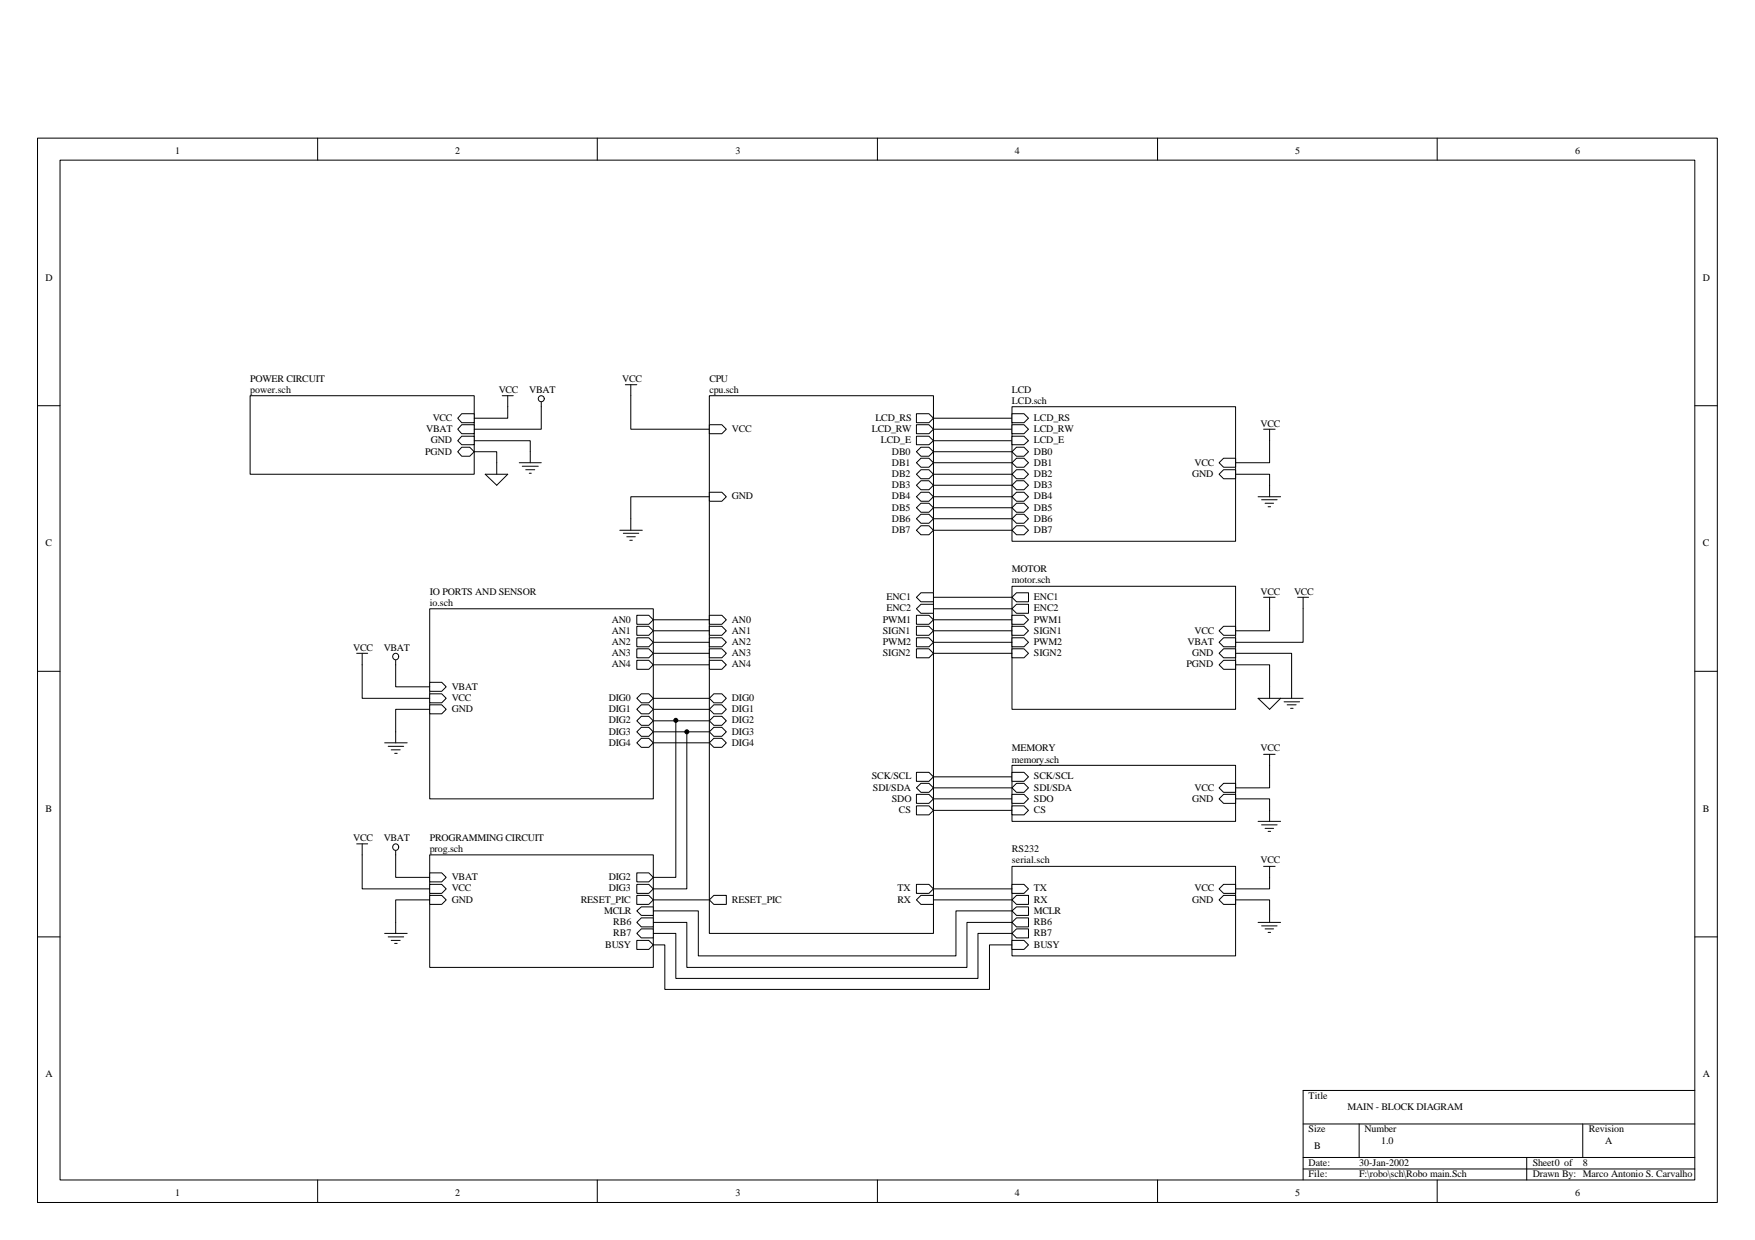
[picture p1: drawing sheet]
<svg xmlns="http://www.w3.org/2000/svg" width="297mm" height="210mm" viewBox="0 0 297 210" stroke-linecap="round" stroke-linejoin="round" font-family="sans-serif">
<g fill="none" stroke="#000" stroke-width=".17">
<path d="M6.3 23.4h284.4v180.2h-284.4zM10.2 27.1h276.7v172.6h-276.7zM53.8 23.4v3.7M101.1 23.4v3.7M148.5 23.4v3.7M195.9 23.4v3.7M243.2 23.4v3.7M6.3 68.7h3.9M286.9 68.7h3.8M6.3 113.6h3.9M286.9 113.6h3.8M6.3 158.6h3.9"/>
<path d="M286.9 158.6h3.8M53.8 199.7v3.9M101.1 199.7v3.9M148.5 199.7v3.9M195.9 199.7v3.9M220.6 190.3h66.3M220.6 195.9h66.3M220.6 197.9h66.3M230 190.3v5.6M243.2 199.7v3.9M258.4 195.9v3.8M267.9 190.3v5.6"/>
<path d="M286.9 184.6h-66.3v15.1"/>
</g>
<g fill="#fff" stroke="#000" stroke-width=".17">
<path d="M120.1 67h37.9v91h-37.9z"/>
<path d="M171.3 146.7h37.8v15.1h-37.8z"/>
</g>
<g fill="#fff" stroke="#000" stroke-width=".17">
<path d="M120.1 152.3l.7-.7h2.1v1.5h-2.1z" fill-rule="evenodd"/>
<path d="M120.1 106h2.1l.7 .8-.7 .7h-2.1z" fill-rule="evenodd"/>
<path d="M120.1 108h2.1l.7 .7-.7 .8h-2.1z" fill-rule="evenodd"/>
<path d="M120.1 109.8h2.1l.7 .8-.7 .8h-2.1z" fill-rule="evenodd"/>
<path d="M120.1 111.8h2.1l.7 .7-.7 .8h-2.1z" fill-rule="evenodd"/>
<path d="M120.1 104.2h2.1l.7 .7-.7 .8h-2.1z" fill-rule="evenodd"/>
<path d="M120.1 118.2l.7-.8h1.4l.7 .8-.7 .8h-1.4z" fill-rule="evenodd"/>
<path d="M155.1 70h2.1l.8 .8-.8 .8h-2.1z" fill-rule="evenodd"/>
<path d="M155.1 71.9h2.1l.8 .8-.8 .7h-2.1z" fill-rule="evenodd"/>
<path d="M155.1 73.8h2.1l.8 .8-.8 .7h-2.1z" fill-rule="evenodd"/>
<path d="M120.1 71.9h2.1l.7 .8-.7 .7h-2.1z" fill-rule="evenodd"/>
<path d="M120.1 83.3h2.1l.7 .8-.7 .8h-2.1z" fill-rule="evenodd"/>
<path d="M155.9 75.7h1.3l.8 .8-.8 .7h-1.3l-.8-.7z" fill-rule="evenodd"/>
<path d="M155.9 77.6h1.3l.8 .7-.8 .8h-1.3l-.8-.8z" fill-rule="evenodd"/>
<path d="M155.9 79.5h1.3l.8 .8-.8 .7h-1.3l-.8-.7z" fill-rule="evenodd"/>
<path d="M155.9 81.4h1.3l.8 .7-.8 .8h-1.3l-.8-.8z" fill-rule="evenodd"/>
<path d="M155.1 84.1l.8-.8h1.3l.8 .8-.8 .8h-1.3z" fill-rule="evenodd"/>
<path d="M155.9 85.2h1.3l.8 .8-.8 .7h-1.3l-.8-.7z" fill-rule="evenodd"/>
<path d="M155.9 87.1h1.3l.8 .7-.8 .8h-1.3l-.8-.8z" fill-rule="evenodd"/>
<path d="M155.9 89h1.3l.8 .8-.8 .7h-1.3l-.8-.7z" fill-rule="evenodd"/>
<path d="M120.1 120.1l.7-.8h1.4l.7 .8-.7 .7h-1.4z" fill-rule="evenodd"/>
<path d="M155.1 104.2h2.1l.8 .7-.8 .8h-2.1z" fill-rule="evenodd"/>
<path d="M155.1 106h2.1l.8 .8-.8 .7h-2.1z" fill-rule="evenodd"/>
<path d="M155.1 109.8h2.1l.8 .8-.8 .8h-2.1z" fill-rule="evenodd"/>
<path d="M155.1 108h2.1l.8 .7-.8 .8h-2.1z" fill-rule="evenodd"/>
<path d="M120.1 122l.7-.7h1.4l.7 .7-.7 .8h-1.4z" fill-rule="evenodd"/>
<path d="M155.1 103.1l.8-.8h2.1v1.5h-2.1z" fill-rule="evenodd"/>
<path d="M155.9 100.3h2.1v1.6h-2.1l-.8-.8z" fill-rule="evenodd"/>
<path d="M120.1 123.9l.7-.8h1.4l.7 .8-.7 .7h-1.4z" fill-rule="evenodd"/>
<path d="M155.1 149.7h2.1l.8 .8-.8 .7h-2.1z" fill-rule="evenodd"/>
<path d="M120.1 125.7l.7-.7h1.4l.7 .7-.7 .8h-1.4z" fill-rule="evenodd"/>
<path d="M155.1 152.3l.8-.7h2.1v1.5h-2.1z" fill-rule="evenodd"/>
<path d="M155.1 130.7h2.1l.8 .8-.8 .8h-2.1z" fill-rule="evenodd"/>
<path d="M155.1 133.4l.8-.8h1.3l.8 .8-.8 .7h-1.3z" fill-rule="evenodd"/>
<path d="M155.1 134.5h2.1l.8 .7-.8 .8h-2.1z" fill-rule="evenodd"/>
<path d="M155.1 136.4h2.1l.8 .8-.8 .7h-2.1z" fill-rule="evenodd"/>
<path d="M171.3 149.7h2l.8 .8-.8 .7h-2z" fill-rule="evenodd"/>
<path d="M171.3 152.3l.7-.7h2.1v1.5h-2.1z" fill-rule="evenodd"/>
<path d="M207.1 149.7h2v1.5h-2l-.8-.7z" fill-rule="evenodd"/>
<path d="M207.1 151.6h2v1.5h-2l-.8-.8z" fill-rule="evenodd"/>
<path d="M171.3 156.1l.7-.7h2.1v1.5h-2.1z" fill-rule="evenodd"/>
<path d="M171.3 158l.7-.8h2.1v1.6h-2.1z" fill-rule="evenodd"/>
<path d="M171.3 159.2h2l.8 .7-.8 .8h-2z" fill-rule="evenodd"/>
<path d="M171.3 154.2l.7-.7h2.1v1.5h-2.1z" fill-rule="evenodd"/>
</g>
<path d="M158 150.5h13.3M158 152.3h13.3" fill="none" stroke="#000" stroke-width=".17"/>
<path d="M171.3 99.2h37.8v20.9h-37.8z" fill="#fff" stroke="#000" stroke-width=".17"/>
<g fill="#fff" stroke="#000" stroke-width=".17">
<path d="M171.3 101.1l.7-.8h2.1v1.6h-2.1z" fill-rule="evenodd"/>
<path d="M171.3 103.1l.7-.8h2.1v1.5h-2.1z" fill-rule="evenodd"/>
<path d="M171.3 104.2h2l.8 .7-.8 .8h-2z" fill-rule="evenodd"/>
<path d="M171.3 106h2l.8 .8-.8 .7h-2z" fill-rule="evenodd"/>
<path d="M207.1 106h2v1.5h-2l-.8-.7z" fill-rule="evenodd"/>
<path d="M207.1 108h2v1.5h-2l-.8-.8z" fill-rule="evenodd"/>
<path d="M207.1 109.8h2v1.6h-2l-.8-.8z" fill-rule="evenodd"/>
<path d="M171.3 108h2l.8 .7-.8 .8h-2z" fill-rule="evenodd"/>
<path d="M171.3 109.8h2l.8 .8-.8 .8h-2z" fill-rule="evenodd"/>
<path d="M207.1 111.8h2v1.5h-2l-.8-.8z" fill-rule="evenodd"/>
</g>
<g fill="none" stroke="#000" stroke-width=".17">
<path d="M158 70.8h13.3M158 72.7h13.3M158 74.6h13.3M158 76.5h13.3M158 78.3h13.3M213.9 72.7h1.9M214.9 72.7v1.9M158 80.3h13.3M158 82.1h13.3M158 84.1h13.3M158 86h13.3M158 87.8h13.3"/>
<path d="M158 89.8h13.3M212.9 84.1h3.8M213.5 84.6h2.7M214.1 85.2h1.5M214.6 85.8h.5M214.9 82.1v2M110.6 106.8h9.5M110.6 110.6h9.5M110.6 112.5h9.5M110.6 108.7h9.5M158 101.1h13.3M158 103.1h13.3"/>
<path d="M158 104.9h13.3M158 106.8h13.3M110.6 125.7h9.5M110.6 123.9h9.5M110.6 122h9.5M110.6 120.1h9.5"/>
</g>
<path d="M72.7 144.7h37.9v19.1h-37.9z" fill="#fff" stroke="#000" stroke-width=".17"/>
<g fill="#fff" stroke="#000" stroke-width=".17">
<path d="M107.8 147.8h2l.8 .7-.8 .8h-2z" fill-rule="evenodd"/>
<path d="M107.8 149.7h2l.8 .8-.8 .7h-2z" fill-rule="evenodd"/>
<path d="M107.8 151.6h2l.8 .7-.8 .8h-2z" fill-rule="evenodd"/>
<path d="M72.7 147.8h2.1l.7 .7-.7 .8h-2.1z" fill-rule="evenodd"/>
<path d="M72.7 149.7h2.1l.7 .8-.7 .7h-2.1z" fill-rule="evenodd"/>
<path d="M72.7 151.6h2.1l.7 .7-.7 .8h-2.1z" fill-rule="evenodd"/>
<path d="M107.8 159.2h2l.8 .7-.8 .8h-2z" fill-rule="evenodd"/>
<path d="M108.5 157.2h2.1v1.6h-2.1l-.7-.8z" fill-rule="evenodd"/>
<path d="M107.8 156.1l.7-.7h2.1v1.5h-2.1z" fill-rule="evenodd"/>
<path d="M107.8 154.2l.7-.7h2.1v1.5h-2.1z" fill-rule="evenodd"/>
</g>
<g fill="none" stroke="#000" stroke-width=".17">
<path d="M105.8 65.1h2M106.8 65.1v7.6h13.3M104.9 89.8h3.8M105.5 90.3h2.6M106.1 90.9h1.4M106.6 91.5h.4M120.1 84.1h-13.3v5.7M209.1 110.6h9.5v7.6M213.9 101.1h1.9M214.9 101.1v5.7h-5.8M216.7 118.2h3.9M217.3 118.8h2.7"/>
<path d="M217.8 119.3h1.6M218.4 119.9h.5M219.6 101.1h1.9M220.6 101.1v7.6h-11.5M158 131.5h13.3M158 133.4h13.3M158 135.2h13.3M209.1 135.2h5.8v3.8M212.9 139h3.8M213.5 139.6h2.7M209.1 152.3h5.8v3.8M212.9 156.1h3.8"/>
<path d="M213.5 156.7h2.7M213.9 146.7h1.9M214.1 140.2h1.5M214.1 157.2h1.5M214.6 140.7h.5M214.6 157.8h.5M214.9 146.7v3.8h-5.8"/>
</g>
<path d="M42.3 67h38v13.3h-38z" fill="#fff" stroke="#000" stroke-width=".17"/>
<g fill="#fff" stroke="#000" stroke-width=".17">
<path d="M78.1 70h2.2v1.6h-2.2l-.6-.8z" fill-rule="evenodd"/>
<path d="M78.1 71.9h2.2v1.5h-2.2l-.6-.7z" fill-rule="evenodd"/>
<path d="M78.1 73.8h2.2v1.5h-2.2l-.6-.7z" fill-rule="evenodd"/>
<path d="M78.1 75.7h1.4l.8 .8-.8 .7h-1.4l-.6-.7z" fill-rule="evenodd"/>
</g>
<g fill="none" stroke="#000" stroke-width=".17">
<path d="M80.3 74.6h9.4v3.7M85 67h1.9M85.9 67v3.8h-5.6M87.9 78.3h3.7M88.4 78.9h2.7M89 79.5h1.5M91.6 68.1v4.6h-11.3M89.6 80.1h.3"/>
<circle cx="91.6" cy="67.5" r=".51"/>
</g>
<path d="M171.3 68.8h37.8v22.8h-37.8z" fill="#fff" stroke="#000" stroke-width=".17"/>
<g fill="#fff" stroke="#000" stroke-width=".17">
<path d="M171.3 70h2l.8 .8-.8 .8h-2z" fill-rule="evenodd"/>
<path d="M171.3 71.9h2l.8 .8-.8 .7h-2z" fill-rule="evenodd"/>
<path d="M171.3 73.8h2l.8 .8-.8 .7h-2z" fill-rule="evenodd"/>
<path d="M171.3 76.5l.7-.8h1.3l.8 .8-.8 .7h-1.3z" fill-rule="evenodd"/>
<path d="M171.3 78.3l.7-.7h1.3l.8 .7-.8 .8h-1.3z" fill-rule="evenodd"/>
<path d="M171.3 80.3l.7-.8h1.3l.8 .8-.8 .7h-1.3z" fill-rule="evenodd"/>
<path d="M171.3 84.1l.7-.8h1.3l.8 .8-.8 .8h-1.3z" fill-rule="evenodd"/>
<path d="M171.3 82.1l.7-.7h1.3l.8 .7-.8 .8h-1.3z" fill-rule="evenodd"/>
<path d="M171.3 86l.7-.8h1.3l.8 .8-.8 .7h-1.3z" fill-rule="evenodd"/>
<path d="M171.3 87.8l.7-.7h1.3l.8 .7-.8 .8h-1.3z" fill-rule="evenodd"/>
<path d="M171.3 89.8l.7-.8h1.3l.8 .8-.8 .7h-1.3z" fill-rule="evenodd"/>
<path d="M207.1 77.6h2v1.5h-2l-.8-.8z" fill-rule="evenodd"/>
<path d="M207.1 79.5h2v1.5h-2l-.8-.7z" fill-rule="evenodd"/>
</g>
<path d="M214.9 74.6v3.7h-5.8M209.1 80.3h5.8v1.8" fill="none" stroke="#000" stroke-width=".17"/>
<path d="M72.7 103.1h37.9v32.1h-37.9z" fill="#fff" stroke="#000" stroke-width=".17"/>
<g fill="#fff" stroke="#000" stroke-width=".17">
<path d="M107.8 106h2l.8 .8-.8 .7h-2z" fill-rule="evenodd"/>
<path d="M107.8 108h2l.8 .7-.8 .8h-2z" fill-rule="evenodd"/>
<path d="M107.8 109.8h2l.8 .8-.8 .8h-2z" fill-rule="evenodd"/>
<path d="M107.8 111.8h2l.8 .7-.8 .8h-2z" fill-rule="evenodd"/>
<path d="M107.8 104.2h2l.8 .7-.8 .8h-2z" fill-rule="evenodd"/>
<path d="M107.8 118.2l.7-.8h1.3l.8 .8-.8 .8h-1.3z" fill-rule="evenodd"/>
<path d="M107.8 120.1l.7-.8h1.3l.8 .8-.8 .7h-1.3z" fill-rule="evenodd"/>
<path d="M107.8 122l.7-.7h1.3l.8 .7-.8 .8h-1.3z" fill-rule="evenodd"/>
<path d="M107.8 123.9l.7-.8h1.3l.8 .8-.8 .7h-1.3z" fill-rule="evenodd"/>
<path d="M107.8 125.7l.7-.7h1.3l.8 .7-.8 .8h-1.3z" fill-rule="evenodd"/>
<path d="M72.7 115.5h2.1l.7 .8-.7 .7h-2.1z" fill-rule="evenodd"/>
<path d="M72.7 117.4h2.1l.7 .8-.7 .8h-2.1z" fill-rule="evenodd"/>
<path d="M72.7 119.3h2.1l.7 .8-.7 .7h-2.1z" fill-rule="evenodd"/>
</g>
<g fill="none" stroke="#000" stroke-width=".17">
<path d="M60.4 110.6h1.8M61.3 110.6v7.6h11.4M67 111.8v4.5h5.7M67.5 111.1a.51 .51 0 0 0-.8-.4 .51 .51 0 0 0 0 .9 .51 .51 0 0 0 .8-.5M110.6 104.9h9.5M110.6 118.2h9.5M158 108.7h13.3M158 110.6h13.3M65.1 125.7h3.8M65.7 126.3h2.6M66.2 126.9h1.5M66.8 127.5h.4"/>
<path d="M72.7 120.1h-5.7v5.6M114.4 122v26.5h-3.8M116.2 123.9v26.6h-5.6M60.4 142.8h1.8M61.3 142.8v7.7h11.4M65.1 158h3.8M65.7 158.6h2.6M66.2 159.2h1.5M66.8 159.7h.4M67 144v4.5h5.7M67.5 143.4a.51 .51 0 0 0-.8-.5 .51 .51 0 0 0 0 .9 .51 .51 0 0 0 .8-.4M72.7 152.3h-5.7v5.7"/>
<path d="M110.6 152.3h9.5"/>
</g>
<path d="M171.3 129.6h37.8v9.4h-37.8z" fill="#fff" stroke="#000" stroke-width=".17"/>
<g fill="#fff" stroke="#000" stroke-width=".17">
<path d="M171.3 130.7h2l.8 .8-.8 .8h-2z" fill-rule="evenodd"/>
<path d="M171.3 133.4l.7-.8h1.3l.8 .8-.8 .7h-1.3z" fill-rule="evenodd"/>
<path d="M171.3 134.5h2l.8 .7-.8 .8h-2z" fill-rule="evenodd"/>
<path d="M207.1 132.6h2v1.5h-2l-.8-.7z" fill-rule="evenodd"/>
<path d="M207.1 134.5h2v1.5h-2l-.8-.8z" fill-rule="evenodd"/>
<path d="M171.3 136.4h2l.8 .8-.8 .7h-2z" fill-rule="evenodd"/>
</g>
<path d="M80.3 76.5h3.8v3.8M82.1 80.3h3.8l-1.8 1.8zM209.1 112.5h5.8v5.7M212.9 118.2h3.8l-1.8 1.9zM158 137.2h13.3M213.9 127.7h1.9M214.9 127.7v5.7h-5.8M110.6 159.9h1.9v7.6h55v-7.6h3.8M110.6 156.1h5.6v7.7h47.5v-7.7h7.6M110.6 154.2h7.6v7.6h43.6v-7.6h9.5M110.6 158h3.8v7.6h51.1v-7.6h5.8" fill="none" stroke="#000" stroke-width=".17"/>
<g fill="#000" stroke="#000" stroke-width=".17">
<circle cx="114.4" cy="121.9" r=".34"/>
<circle cx="116.2" cy="123.9" r=".34"/>
</g>
<g font-size="1.7">
<text x="29.6" y="26.1">1</text>
<text x="77" y="26.1">2</text>
<text x="124.5" y="26.1">3</text>
<text x="171.8" y="26.1">4</text>
<text x="219.2" y="26.1">5</text>
<text x="266.6" y="26.1">6</text>
<text x="7.7" y="47.5">D</text>
<text x="288.2" y="47.5">D</text>
<text x="42.3" y="64.6">POWER CIRCUIT</text>
<text x="105.3" y="64.6">VCC</text>
<text x="120.1" y="64.6">CPU</text>
<text x="42.3" y="66.6">power.sch</text>
<text x="73.2" y="71.3">VCC</text>
<text x="84.4" y="66.6">VCC</text>
<text x="89.6" y="66.6">VBAT</text>
<text x="120.1" y="66.6">cpu.sch</text>
<text x="148.2" y="71.3">LCD_RS</text>
<text x="171.3" y="66.6">LCD</text>
<text x="171.3" y="68.4">LCD.sch</text>
<text x="175" y="71.3">LCD_RS</text>
<text x="72" y="77">PGND</text>
<text x="72.1" y="73.2">VBAT</text>
<text x="72.9" y="75">GND</text>
<text x="123.9" y="73.2">VCC</text>
<text x="147.6" y="73.2">LCD_RW</text>
<text x="149.1" y="75">LCD_E</text>
<text x="151" y="77">DB0</text>
<text x="175" y="73.2">LCD_RW</text>
<text x="175" y="75">LCD_E</text>
<text x="175" y="77">DB0</text>
<text x="213.4" y="72.2">VCC</text>
<text x="151" y="78.8">DB1</text>
<text x="151" y="80.8">DB2</text>
<text x="151" y="82.6">DB3</text>
<text x="175" y="78.8">DB1</text>
<text x="175" y="80.8">DB2</text>
<text x="175" y="82.6">DB3</text>
<text x="201.8" y="80.8">GND</text>
<text x="202.2" y="78.8">VCC</text>
<text x="123.9" y="84.5">GND</text>
<text x="151" y="84.5">DB4</text>
<text x="151" y="86.5">DB5</text>
<text x="151" y="88.3">DB6</text>
<text x="175" y="84.5">DB4</text>
<text x="175" y="86.5">DB5</text>
<text x="175" y="88.3">DB6</text>
<text x="7.7" y="92.5">C</text>
<text x="151" y="90.3">DB7</text>
<text x="175" y="90.3">DB7</text>
<text x="288.2" y="92.5">C</text>
<text x="72.7" y="100.7">IO PORTS AND SENSOR</text>
<text x="150" y="101.6">ENC1</text>
<text x="171.3" y="96.9">MOTOR</text>
<text x="171.3" y="98.7">motor.sch</text>
<text x="175" y="101.6">ENC1</text>
<text x="213.4" y="100.7">VCC</text>
<text x="219" y="100.7">VCC</text>
<text x="72.7" y="102.5">io.sch</text>
<text x="103.5" y="107.3">AN1</text>
<text x="103.5" y="105.4">AN0</text>
<text x="123.9" y="107.3">AN1</text>
<text x="123.9" y="105.4">AN0</text>
<text x="149.4" y="105.4">PWM1</text>
<text x="149.4" y="107.3">SIGN1</text>
<text x="150" y="103.5">ENC2</text>
<text x="175" y="103.5">ENC2</text>
<text x="175" y="105.4">PWM1</text>
<text x="175" y="107.3">SIGN1</text>
<text x="202.2" y="107.3">VCC</text>
<text x="59.8" y="110.2">VCC</text>
<text x="64.9" y="110.2">VBAT</text>
<text x="103.5" y="109.2">AN2</text>
<text x="103.5" y="111.1">AN3</text>
<text x="103.5" y="113">AN4</text>
<text x="123.9" y="109.2">AN2</text>
<text x="123.9" y="111.1">AN3</text>
<text x="123.9" y="113">AN4</text>
<text x="149.4" y="111.1">SIGN2</text>
<text x="149.4" y="109.2">PWM2</text>
<text x="175" y="109.2">PWM2</text>
<text x="175" y="111.1">SIGN2</text>
<text x="200.8" y="113">PGND</text>
<text x="201" y="109.2">VBAT</text>
<text x="201.8" y="111.1">GND</text>
<text x="76.5" y="116.8">VBAT</text>
<text x="76.5" y="118.7">VCC</text>
<text x="103" y="118.7">DIG0</text>
<text x="123.9" y="118.7">DIG0</text>
<text x="76.5" y="120.6">GND</text>
<text x="103" y="120.6">DIG1</text>
<text x="103" y="122.4">DIG2</text>
<text x="103" y="124.4">DIG3</text>
<text x="123.9" y="120.6">DIG1</text>
<text x="123.9" y="122.4">DIG2</text>
<text x="123.9" y="124.4">DIG3</text>
<text x="103" y="126.3">DIG4</text>
<text x="123.9" y="126.3">DIG4</text>
<text x="147.6" y="131.9">SCK/SCL</text>
<text x="171.3" y="127.2">MEMORY</text>
<text x="171.3" y="129.1">memory.sch</text>
<text x="175" y="131.9">SCK/SCL</text>
<text x="213.4" y="127.2">VCC</text>
<text x="7.7" y="137.4">B</text>
<text x="147.7" y="133.9">SDI/SDA</text>
<text x="151" y="135.7">SDO</text>
<text x="152.1" y="137.7">CS</text>
<text x="175" y="133.9">SDI/SDA</text>
<text x="175" y="135.7">SDO</text>
<text x="175" y="137.7">CS</text>
<text x="201.8" y="135.7">GND</text>
<text x="202.2" y="133.9">VCC</text>
<text x="288.2" y="137.4">B</text>
<text x="59.8" y="142.4">VCC</text>
<text x="64.9" y="142.4">VBAT</text>
<text x="72.7" y="142.4">PROGRAMMING CIRCUIT</text>
<text x="72.7" y="144.3">prog.sch</text>
<text x="76.5" y="149">VBAT</text>
<text x="103" y="149">DIG2</text>
<text x="171.3" y="144.3">RS232</text>
<text x="171.3" y="146.1">serial.sch</text>
<text x="213.4" y="146.1">VCC</text>
<text x="76.5" y="150.9">VCC</text>
<text x="76.5" y="152.8">GND</text>
<text x="98.3" y="152.8">RESET_PIC</text>
<text x="102.3" y="154.7">MCLR</text>
<text x="103" y="150.9">DIG3</text>
<text x="123.9" y="152.8">RESET_PIC</text>
<text x="151.9" y="150.9">TX</text>
<text x="151.9" y="152.8">RX</text>
<text x="175" y="150.9">TX</text>
<text x="175" y="152.8">RX</text>
<text x="175" y="154.7">MCLR</text>
<text x="201.8" y="152.8">GND</text>
<text x="202.2" y="150.9">VCC</text>
<text x="102.4" y="160.5">BUSY</text>
<text x="103.8" y="158.5">RB7</text>
<text x="103.8" y="156.6">RB6</text>
<text x="175" y="156.6">RB6</text>
<text x="175" y="158.5">RB7</text>
<text x="175" y="160.5">BUSY</text>
<text x="7.7" y="182.4">A</text>
<text x="288.2" y="182.4">A</text>
<text x="221.5" y="186">Title</text>
<text x="221.5" y="191.7">Size</text>
<text x="228.1" y="187.9">MAIN - BLOCK DIAGRAM</text>
<text x="231" y="191.7">Number</text>
<text x="268.9" y="191.7">Revision</text>
<text x="221.5" y="197.4">Date:</text>
<text x="222.4" y="194.6">B</text>
<text x="230" y="197.4">30-Jan-2002</text>
<text x="233.8" y="193.6">1.0</text>
<text x="259.4" y="197.4">Sheet0 of</text>
<text x="267.9" y="197.4">8</text>
<text x="271.7" y="193.6">A</text>
<text x="29.6" y="202.5">1</text>
<text x="77" y="202.5">2</text>
<text x="124.5" y="202.5">3</text>
<text x="171.8" y="202.5">4</text>
<text x="219.2" y="202.5">5</text>
<text x="221.5" y="199.3">File:</text>
<text x="230" y="199.3">F:\robo\sch\Robo main.Sch</text>
<text x="259.4" y="199.3">Drawn By: Marco Antonio S. Carvalho</text>
<text x="266.6" y="202.5">6</text>
</g>
</svg>
